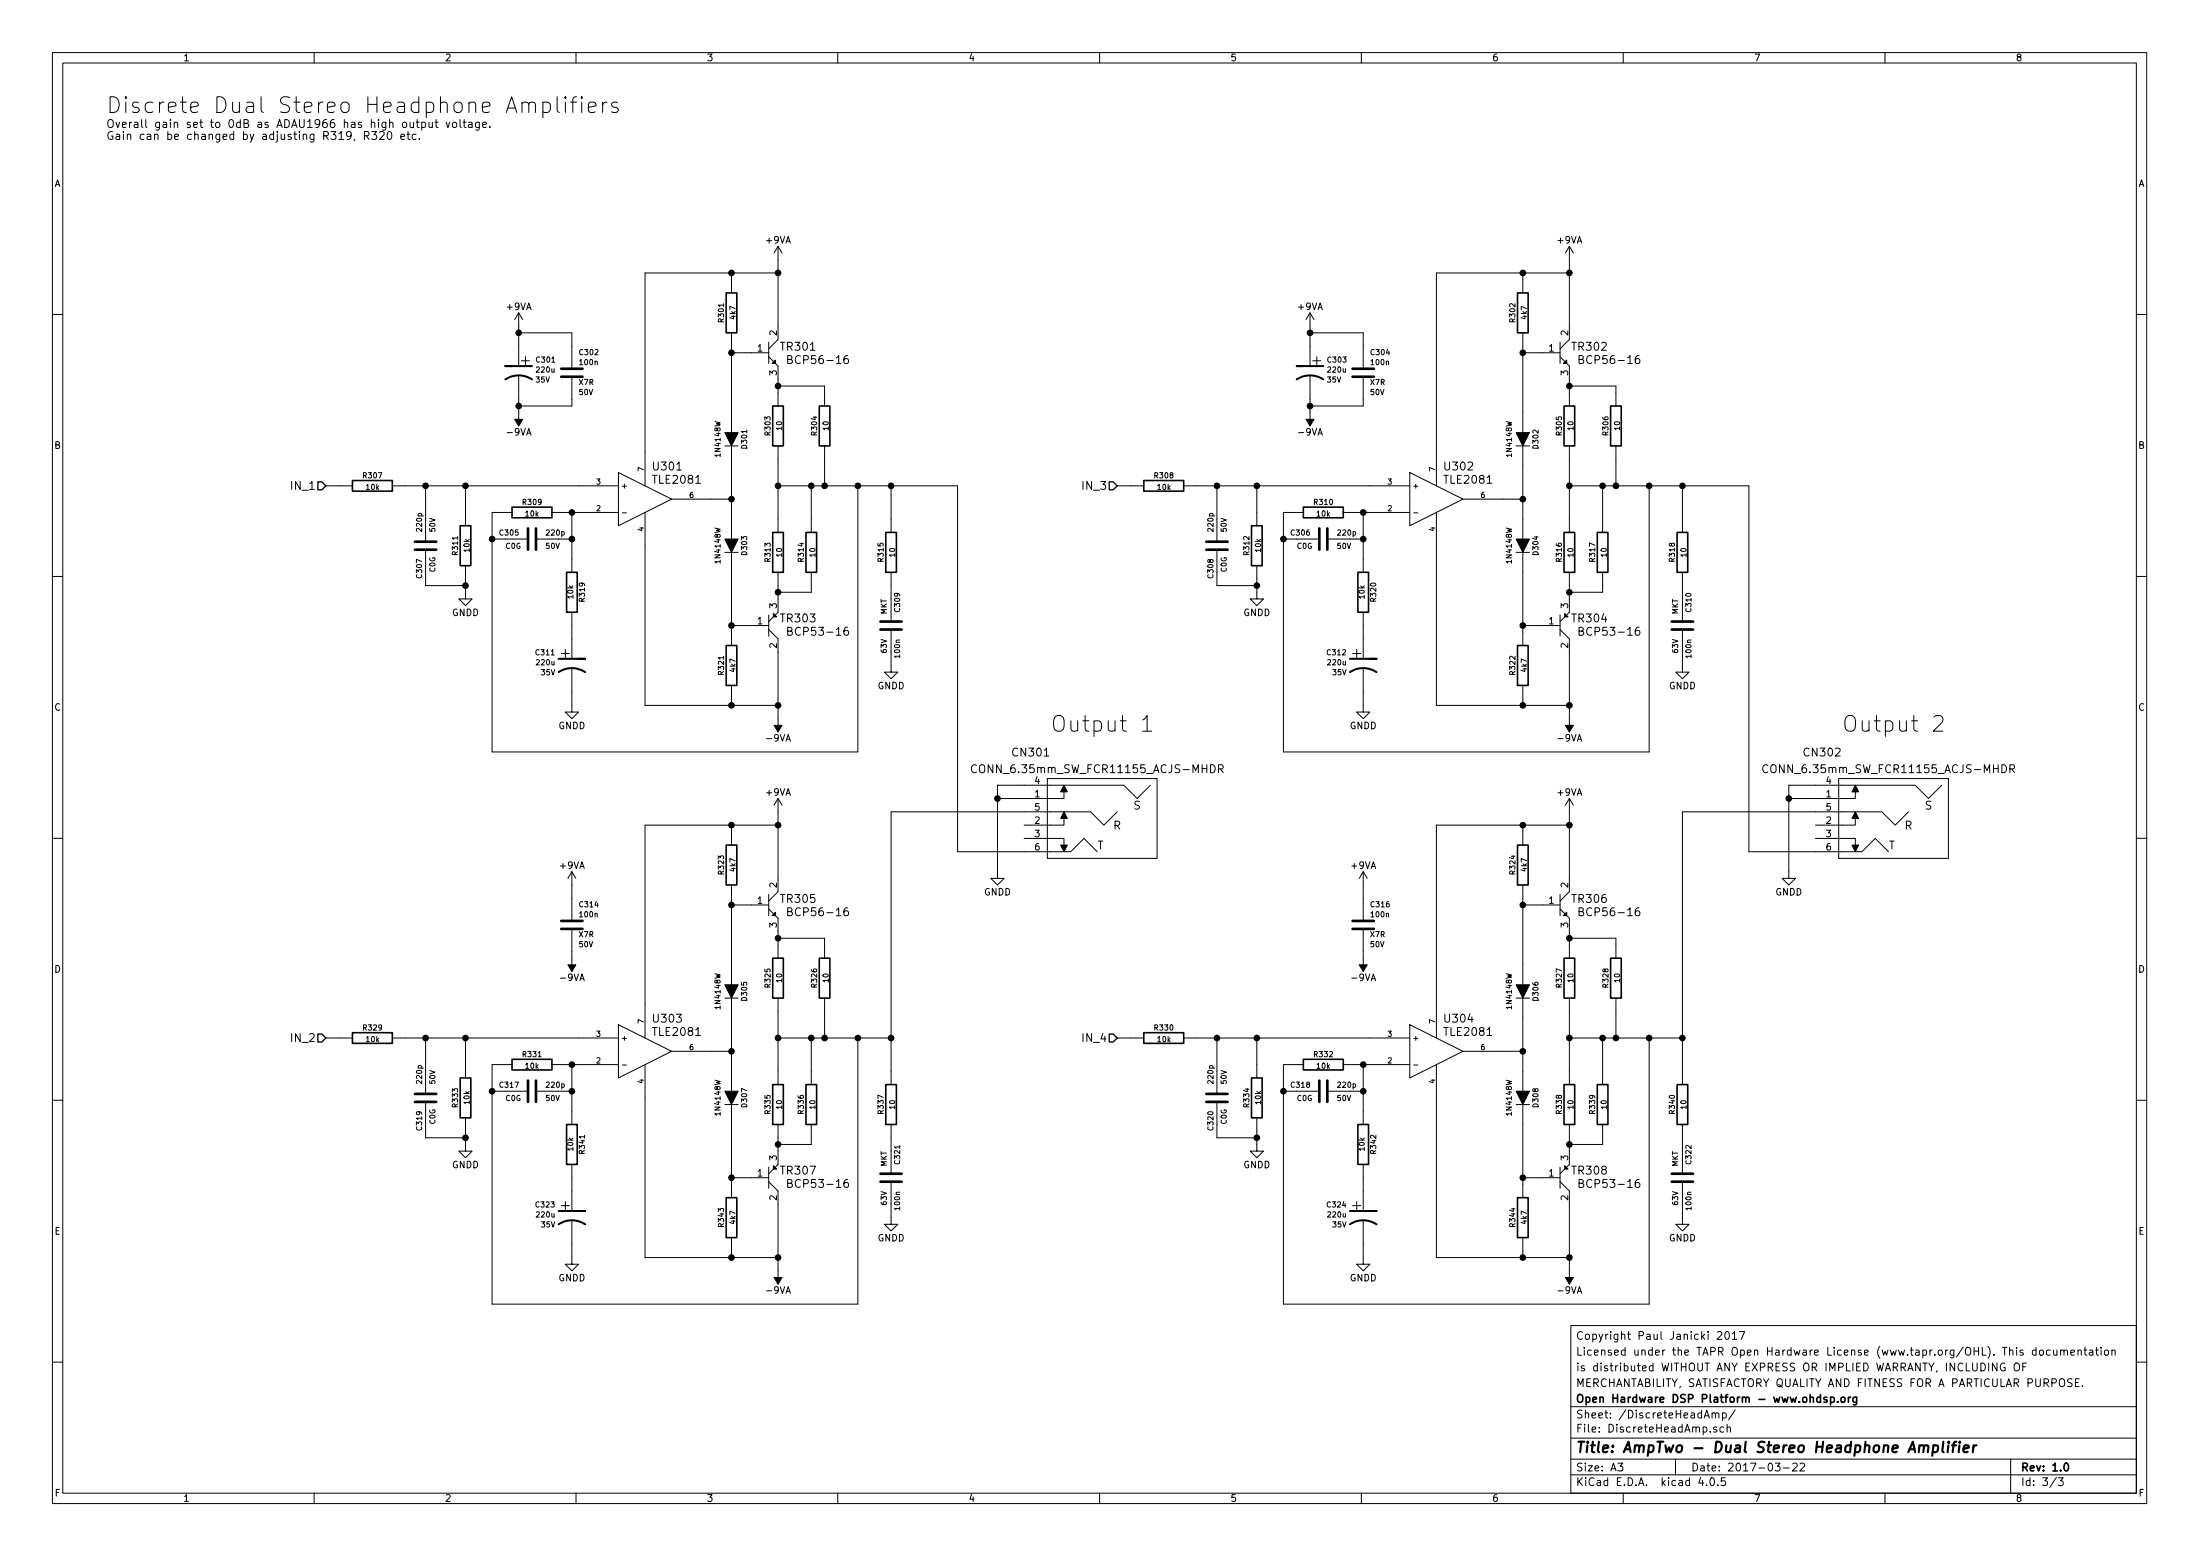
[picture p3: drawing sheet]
<svg xmlns="http://www.w3.org/2000/svg" width="420mm" height="297mm" viewBox="0 0 420 297" stroke-linecap="round" stroke-linejoin="round" font-family="sans-serif">
<g fill="none" stroke="#000" stroke-width=".19">
<path d="M10 10h400v277h-400zM12 12h396v273.1h-396zM60 10v2M103.7 19.6l.8-.1 .3 .1 .3 .5v.8l-.3 .4-.3 .2-.8-.2M103.7 19.5v3M106.4 18.5v2.6l.2 .2 .2 .2M108 18.5l-.2 .1 .2 .2 .1-.2-.1-.1v.3M108 19.5v2M109 19.5h1.1M110 10v2M110.1 18.5l-.5 .1-.2 .3v2.6M111.1 18.5l-.2 .1 .2 .2 .2-.2-.2-.1v.3"/>
<path d="M111.1 19.5v2M115.1 19.5v2M116 19.5a.73 .73 0 0 0-.9 .6M117.9 19.6l-.7-.1-.3 .1-.1 .3 .1 .4 1 .3 .2 .3-.2 .4-.2 .2-.9-.2M160 10v2M210 10v2M260 10v2M310 10v2M360 10v2M69.6 25.9l.7-.1 .2-.2-.1-.3-.2-.2h-.6v1.5M70 25.9l.5 .7M71 25.1h.9l-.5 .6 .4 .1 .1 .2v.5l-.3 .1h-.4l-.2-.1"/>
<path d="M72.5 25.3l.6-.2 .2 .2 .1 .2-1 1.1h1M74.1 25.3l.2-.2a.81 .81 0 0 1 .5 .8 .81 .81 0 0 1-.5 .7l-.2-.1-.2-.5zM76.6 26.1l.7-.1-.1-.3-.4-.1-.2 .2v.8h.6M77.9 25.1v1.3l.4 .2M79.5 25.7l-.5-.1-.3 .3v.5l.2 .2h.6M79.7 22.8v1.3l.4 .2M80.1 26.5v.1M80.5 23.4l.5-.1 .3 .3v.5l-.2 .2h-.6M80.5 23.3v1.6M81.9 23.3v.8a.38 .38 0 0 0 .7 .1M82.6 23.3v1M83.3 22.8v1.3l.4 .2"/>
<path d="M85.2 23.3l.3 1 .4-1M86.5 23.5l.2-.2 .4 .2 .1 .6-.1 .2h-.4l-.2-.1zM87.9 22.8v1.3l.2 .2M88.6 22.8v1.3l.4 .2M89.5 23.4h.6l.1 .9M90.2 23.7l-.5 .1a.3 .3 0 0 0-.3 .3 .3 .3 0 0 0 .3 .2h.5M91.5 23.3v1.3l-.2 .3-.4-.1M91.5 23.4l-.4-.1-.3 .3v.5l.2 .2h.5M92.2 23.8l.7-.1-.1-.3-.4-.1-.2 .3 .1 .7h.5M93.5 24.2v.1M112.4 20.5l1.4-.3-.1-.6-.9-.1-.3 .1-.1 .3v1.2l.1 .2 .3 .2 .9-.2M99.1 59.7v10.2"/>
<path d="M99.1 59.7l-.8 1.3M99.1 59.7l.7 1.3M139.7 52.1v3.8M148.6 47l-.8 1.3M148.6 47v17.8l-1.8 1.8M148.6 47l.8 1.3M148.6 52.1h-25.4v40.6M250.2 59.7l-.8 1.3M250.2 59.7v10.2M250.2 59.7l.8 1.3M290.8 52.1v3.8M299.7 52.1h-25.4v40.6"/>
<path d="M299.7 47l-.7 1.3M299.7 47v17.8l-1.8 1.8M299.7 47l.8 1.3M10 60h2M99.1 63.5h10.1v6.9M99.1 71.7v9.6M109.2 71.9v5.6h-10.1M139.7 67.3h7.1M139.7 63.5v19.1M146.8 68.1l1.8 1.8v7.6M146.8 65.3v4.1M148.6 73.7h8.9v3.8"/>
<path d="M150.4 68.6l.7-.1 .2-.2-.1-.3-.2-.1h-.6v1.5h.6l.3-.1v-.4l-.3-.3M161.9 67.9l-.4 .1a.99 .99 0 0 0 0 1.4l.5-.1 .1-.6-.4-.2h-.2l-.3 .2M250.2 63.5h10.1v6.9M250.2 71.7v9.6M260.3 71.9v5.6h-10.1M290.8 67.3h7.1M290.8 63.5v19.1M297.9 68.1l1.8 1.8v7.6M297.9 65.3v4.1M299.7 73.7h8.9v3.8M301.6 68.6l.6-.1 .2-.2-.1-.3-.2-.1h-.5v1.5h.6l.3-.3v-.2l-.4-.3M313 67.9l-.4 .1a.99 .99 0 0 0 0 1.4l.5-.1 .1-.6-.3-.2h-.3l-.3 .2"/>
<path d="M408 60h2M62.2 92.7h5.1M74.9 92.7h43.2M81.3 92.7v10.7M88.9 92.7v7.7M105.4 97.8h12.7M109.2 97.8v11.5M118.1 90.2l10.2 5.1-10.2 5.1zM118.9 97.9h.7M123.2 97.8v36.9h25.4M128.3 95.3h11.4M138.4 85.1h2.6"/>
<path d="M139.7 85.1v17.8M148.6 92.7h34.3v69.9h21.6l2.5-2.5 2.5 2.5M148.6 85.1v16.5M154.9 92.7v8.9M157.5 85.1v7.6M163.8 92.7v50.8h-69.8v-45.7h3.8M170.2 92.7v8.9M213.4 92.7h5M226.1 92.7h43.1M232.4 92.7v10.7M240 92.7v7.7M256.5 97.8h12.7"/>
<path d="M260.3 97.8v11.5M269.2 90.2l10.2 5.1-10.2 5.1zM270 97.9h.8M274.3 97.8v36.9h25.4M279.4 95.3h11.4M289.6 85.1h2.5M290.8 85.1v17.8M299.7 92.7h34.3v69.9h21.6l2.5-2.5 2.6 2.5M299.7 85.1v16.5M306.1 92.7v8.9M308.6 85.1v7.6M315 92.7v50.8h-69.9v-45.7h3.8"/>
<path d="M321.3 92.7v8.9M10 110h2M81.3 104.9v6.9h7.6M88.9 108v6.3h1.3l-1.3 1.3-1.3-1.3h1.3M94 102.9h6.8M102.4 102.9h6.8M109.2 116.9v8.9M138.4 105.4h2.6M139.7 119.4h7.1M139.7 105.4v17.8M146.8 117.4v4M148.6 109.3v7.6l-1.8 1.8"/>
<path d="M154.9 109.3v3.8h-6.3M161.9 119.7l-.4 .1a.99 .99 0 0 0 0 1.5l.5-.2 .1-.5-.4-.3h-.2l-.3 .3M170.2 109.3v9.4M232.4 104.9v6.9h7.6M240 108v6.3h1.3l-1.3 1.3-1.2-1.3h1.2M245.1 102.9h6.9M253.5 102.9h6.8M260.3 116.9v8.9M289.6 105.4h2.5M290.8 119.4h7.1M290.8 105.4v17.8M297.9 117.4v4"/>
<path d="M299.7 109.3v7.6l-1.8 1.8M306.1 109.3v3.8h-6.4M313 119.7l-.4 .1a.99 .99 0 0 0 0 1.5l.5-.2 .1-.5-.3-.3h-.3l-.3 .3M321.3 109.3v9.4M408 110h2M109.2 127.5v8.4h-1.3l1.3 1.3 1.3-1.3h-1.3M139.7 130.8v3.9M146.8 120.2l1.8 1.8v17.7M150.4 120.5l.7-.1 .2-.2-.1-.3-.2-.2h-.6v1.6h.6l.3-.2v-.3l-.3-.3M170.2 120.2v8.1h1.2l-1.2 1.3-1.3-1.3h1.3M218.2 137.5l.3-.2 .6-.7v3M218.2 139.6h1.7"/>
<path d="M260.3 127.5v8.4h-1.2l1.2 1.3 1.3-1.3h-1.3M290.8 130.8v3.9M297.9 120.2l1.8 1.8v17.7M301.6 120.5l.6-.1 .2-.2-.1-.3-.2-.2h-.5v1.6h.6l.3-.3v-.2l-.4-.3M321.3 120.2v8.1h1.3l-1.3 1.3-1.3-1.3h1.3M369.3 136.9l.5-.3h.7a.84 .84 0 0 1 .4 1.3l-1.7 1.7h1.9M139.7 157.5v3.8M148.6 152.4v17.8l-1.8 1.8M148.6 157.5h-25.4v40.7M148.6 152.4l-.8 1.3M148.6 152.4l.8 1.3M186.5 146.1a.72 .72 0 0 0-1 .5 .72 .72 0 0 0 .7 .9l.3-.1"/>
<path d="M200 148.6h21v15.3h-21zM203.2 156.2v1.3h-7.6M203.2 151.2v1.2h-12.7M213.4 155l-2.6 2.5-2.5-2.5h-38.1v52M219.7 149.9l-2.5 2.5-2.6-2.5h-24.1v17.8h-1.3l1.3 1.2 1.3-1.2h-1.3M232.7 146.8l.8-.1 .1-.2-.1-.4-.2-.1h-.6v1.5M233.1 146.8l.5 .7M290.8 157.5v3.8M299.7 157.5h-25.4v40.7M299.7 152.4v17.8l-1.8 1.8M299.7 152.4l-.7 1.3M299.7 152.4l.8 1.3"/>
<path d="M337.6 146.1a.72 .72 0 0 0-1 .5 .72 .72 0 0 0 .7 .9l.3-.1M351.2 148.6h20.9v15.3h-20.9zM354.3 156.2v1.3h-7.6M354.3 151.2v1.2h-12.7M364.5 155l-2.6 2.5-2.5-2.5h-38.1v52M370.8 149.9l-2.5 2.5-2.5-2.5h-24.2v17.8h-1.2l1.2 1.2 1.3-1.2h-1.3M383.8 146.8l.8-.1 .1-.2v-.4l-.3-.1h-.6v1.5M384.2 146.8l.5 .7M10 160h2M109.2 166.4v9.4M109.2 177.3v8.2M109.2 166.4l-.7 1.3"/>
<path d="M109.2 166.4l.8 1.3M139.7 168.9v19.1M139.7 172.8h7.1M146.8 173.5l1.8 1.8v7.6M146.8 170.7v4.1M148.6 179.1h8.9v3.8M150.4 174h.7l.2-.3-.1-.3-.2-.1h-.6v1.5h.6l.3-.1v-.4l-.3-.3M161.9 173.3l-.4 .1a.99 .99 0 0 0 0 1.4l.5-.1 .1-.5-.4-.3h-.2l-.3 .3M195.6 160.1h7.6v1.2M260.3 166.4v9.4M260.3 177.3v8.2M260.3 166.4l-.7 1.3"/>
<path d="M260.3 166.4l.8 1.3M290.8 172.8h7.1M290.8 168.9v19.1M297.9 173.5l1.8 1.8v7.6M297.9 170.7v4.1M299.7 179.1h8.9v3.8M301.6 174h.6l.2-.3-.1-.3-.2-.1h-.5v1.5h.6l.3-.3v-.2l-.4-.3M313 173.3l-.4 .1a.99 .99 0 0 0 0 1.4l.5-.1 .1-.5-.3-.3h-.3l-.3 .3M346.7 160.1h7.6v1.2M408 160h2M62.2 198.2h5.1M74.9 198.2h43.2"/>
<path d="M81.3 198.2v10.6M88.9 198.2v7.6M118.1 195.6l10.2 5.1-10.2 5.1zM138.4 190.5h2.6M139.7 190.5v17.8M148.6 190.5v16.5M148.6 198.2h21.6M154.9 198.2v8.8M157.5 190.5v7.7M163.8 198.2v50.8h-69.8v-45.8h3.8M213.4 198.2h5M226.1 198.2h43.1"/>
<path d="M232.4 198.2v10.6M240 198.2v7.6M269.2 195.6l10.2 5.1-10.2 5.1zM289.6 190.5h2.5M290.8 190.5v17.8M299.7 198.2h21.6M299.7 190.5v16.5M306.1 198.2v8.8M308.6 190.5v7.7M315 198.2v50.8h-69.9v-45.8h3.8M10 210h2M81.3 210.3v6.9h7.6"/>
<path d="M88.9 213.4v6.3h1.3l-1.3 1.3-1.3-1.3h1.3M94 208.3h6.8M102.4 208.3h6.8M105.4 203.2h12.7M109.2 203.2v11.5M118.9 203.3h.7M123.2 203.2v36.9h25.4M128.3 200.7h11.4M138.4 210.9h2.6M139.7 210.9v17.7M148.6 214.7v7.6l-1.8 1.8M154.9 214.7v3.8h-6.3"/>
<path d="M170.2 214.7v9.4M232.4 210.3v6.9h7.6M240 213.4v6.3h1.3l-1.3 1.3-1.2-1.3h1.2M245.1 208.3h6.9M253.5 208.3h6.8M256.5 203.2h12.7M260.3 203.2v11.5M270 203.3h.8M274.3 203.2v36.9h25.4M279.4 200.7h11.4M289.6 210.9h2.5M290.8 210.9v17.7"/>
<path d="M299.7 214.7v7.6l-1.8 1.8M306.1 214.7v3.8h-6.4M321.3 214.7v9.4M408 210h2M109.2 233v8.3h-1.3l1.3 1.3 1.3-1.3h-1.3M109.2 222.3v8.9M139.7 236.3v3.8M139.7 224.8h7.1M146.8 225.6l1.8 1.8v17.7M146.8 222.8v4.1M150.4 225.9l.7-.1 .2-.2-.1-.3-.2-.1h-.6v1.5h.6l.3-.2v-.3l-.3-.3M161.9 225.2h-.4a.99 .99 0 0 0 0 1.5l.5-.2 .1-.5-.4-.3h-.2l-.3 .3"/>
<path d="M170.2 225.6v8.1h1.2l-1.2 1.3-1.3-1.3h1.3M260.3 233v8.3h-1.2l1.2 1.3 1.3-1.3h-1.3M260.3 222.3v8.9M290.8 224.8h7.1M290.8 236.3v3.8M297.9 225.6l1.8 1.8v17.7M297.9 222.8v4.1M301.6 225.9l.6-.1 .2-.2-.1-.3-.2-.1h-.5v1.5h.6l.3-.3v-.2l-.4-.3M313 225.2h-.4a.99 .99 0 0 0 0 1.5l.5-.2 .1-.5-.3-.3h-.3l-.3 .3M321.3 225.6v8.1h1.3l-1.3 1.3-1.3-1.3h1.3M300 253h108v32.1h-108zM328 254.3l.6-.1 .3 .4-1 1.1h1"/>
<path d="M329.6 254.3l.2-.1a.81 .81 0 0 1 .6 .6 .81 .81 0 0 1-.3 .8l-.2 .1a.79 .79 0 0 1-.3-1.4zM330.8 254.6l.5-.4v1.5M330.8 255.7h.9M332.2 254.2h1l-.7 1.5M388.8 257.8l-.4-.1-.3 .3 .1 .6 .2 .1 .4-.1M388.8 257.2v1.5M389.6 257.8l.2-.1 .4 .1 .1 .6-.2 .2-.3 .1-.2-.1zM391.5 257.8l-.4-.1-.3 .3 .1 .6 .2 .1 .4-.1M392.2 257.7l.1 .9 .3 .1 .2-.1M392.8 257.7v1M393.5 257.8l.3-.1 .3 .1 .1 .9M393.5 257.7v1"/>
<path d="M394.2 257.9a.36 .36 0 0 1 .3-.2 .36 .36 0 0 1 .3 .2v.8M395.5 258.2l.7-.1-.1-.3-.4-.1-.2 .2 .1 .7h.5M396.8 257.8l.3-.1 .3 .1 .1 .9M396.8 257.7v1M398 257.7h.6M398.2 257.2v1.3l.4 .2M399.1 257.8h.5l.1 .9M399.7 258.1l-.5 .1-.2 .2 .2 .3 .5-.1M400.2 257.7h.6M400.4 257.2v1.3l.4 .2M401.3 257.2v.2M401.3 257.7v1"/>
<path d="M402 257.8l.2-.1 .4 .1 .1 .6-.1 .2-.4 .1-.2-.1zM403.3 257.8l.2-.1 .4 .1 .1 .9M403.3 257.7v1M10 260h2M300 278.5h108M300 274.5h108M300 268.5h108M309 279.3h.9l-.5 .6 .5 .1v.7l-.2 .1-.7-.1M320 278.5v3M325.5 270.7l.5-1.5 .5 1.5M327 269.8l.2-.1 .4 .1v.9M327 269.7v1"/>
<path d="M327.6 269.9a.36 .36 0 0 1 .3-.2 .36 .36 0 0 1 .4 .2v.8M327.8 272.5a.37 .37 0 0 0-.5 .1v.2l.5 .2 .1 .1-.2 .3-.4-.1M329 269.8l.4-.1 .3 .3-.1 .6h-.6M329 269.7v1.5M329.2 272.5l-.4-.1-.3 .3v.6l.3 .1 .4-.1M329.8 272.5l.2-.1 .4 .1 .1 .9M329.8 271.9v1.5M331.4 269.1l-1.3 2M339 279.3h1l-.6 .6 .5 .1v.7l-.2 .1-.7-.1M342.4 279.5l.6-.2 .2 .4-.9 1.1h.9M343.8 279.5l.6-.2 .3 .4-1 1.1h1M381.4 260.2v1.5l-.9-1.5v1.5"/>
<path d="M382.9 260.3a.7 .7 0 0 0-.9 .7 .7 .7 0 0 0 .9 .6l.1-.5h-.3M384 278.5v6.6M384.7 260.4l.3-.2a.53 .53 0 0 1 .7 .5v.5a.51 .51 0 0 1-.8 .4 1.05 1.05 0 0 1-.2-1.2zM386.3 260.9h.5M387 260.2h-.7v1.5M395.7 263.3l-.6-.1-.2 .3v.3l.8 .3v.5l-.2 .1-.6-.1M396.4 263.9h.5M397.1 263.2h-.7v1.5h.7M397.7 264.6v.1M408 260h2M60 285.1v1.9M110 285.1v1.9"/>
<path d="M160 285.1v1.9M210 285.1v1.9M260 285.1v1.9M300 281.5h108M310 285.1v1.9M324.8 282l-.4 1.1h1M325.9 283.5v.1M326.7 282.3l.2-.2a.81 .81 0 0 1 .6 .6 .81 .81 0 0 1-.3 .8l-.1 .1a.79 .79 0 0 1-.4-1.3zM328.1 283.5v.1M329.5 282.1h-.7l-.1 .7 .2-.1h.5l.2 .3-.1 .5-.2 .1-.6-.1M340.6 280.2h1.1M360 285.1v1.9"/>
<path d="M392.7 282l-1.2 2M393.1 282.1h.9l-.5 .6 .5 .1v.7l-.2 .1-.7-.1"/>
</g>
<g fill="none" stroke="#000" stroke-width=".3">
<path d="M138.7 55.9h2v7.6h-2zM289.8 55.9h2v7.6h-2zM147.6 77.5h2v7.6h-2zM156.5 77.5h2v7.6h-2zM298.7 77.5h2v7.6h-2zM307.6 77.5h2v7.6h-2zM67.3 91.7h7.6v2.1h-7.6zM97.8 96.8h7.6v2h-7.6zM218.4 91.7h7.7v2.1h-7.7zM248.9 96.8h7.6v2h-7.6zM87.9 100.4h2v7.6h-2zM108.2 109.3h2v7.6h-2z"/>
<path d="M147.6 101.6h2v7.7h-2zM153.9 101.6h2.1v7.7h-2.1zM169.2 101.6h2v7.7h-2zM239 100.4h2v7.6h-2zM259.3 109.3h2.1v7.6h-2.1zM298.7 101.6h2v7.7h-2zM305.1 101.6h2v7.7h-2zM320.3 101.6h2v7.7h-2zM138.7 123.2h2v7.6h-2zM289.8 123.2h2v7.6h-2zM138.7 161.3h2v7.6h-2zM289.8 161.3h2v7.6h-2z"/>
<path d="M67.3 197.1h7.6v2.1h-7.6zM147.6 182.9h2v7.6h-2zM156.5 182.9h2v7.6h-2zM218.4 197.1h7.7v2.1h-7.7zM298.7 182.9h2v7.6h-2zM307.6 182.9h2v7.6h-2zM87.9 205.8h2v7.6h-2zM97.8 202.2h7.6v2.1h-7.6zM108.2 214.7h2v7.6h-2zM147.6 207h2v7.7h-2zM153.9 207h2.1v7.7h-2.1zM169.2 207h2v7.7h-2z"/>
<path d="M239 205.8h2v7.6h-2zM248.9 202.2h7.6v2.1h-7.6zM259.3 214.7h2.1v7.6h-2.1zM298.7 207h2v7.7h-2zM305.1 207h2v7.7h-2zM320.3 207h2v7.7h-2zM138.7 228.6h2v7.7h-2zM289.8 228.6h2v7.7h-2zM348.9 266.8a.37 .37 0 0 0-.6 .1l.1 .2 .5 .2 .1 .1-.3 .3-.4-.1M349.6 266.8l.4-.1 .3 .3-.1 .6h-.6M349.6 266.7v1.5M351 267.6v.1"/>
<path d="M351.7 266.8l.2-.1 .4 .1 .1 .6-.2 .2-.3 .1-.2-.1zM353 266.7v1M353.4 266.7l-.4 .3M354.6 266.7l-.1 1.4-.2 .1-.4-.1M354.6 266.8l-.4-.1-.3 .3v.6l.3 .1 .4-.1M394.3 279.5l.2-.2a.81 .81 0 0 1 .6 .6 .81 .81 0 0 1-.3 .8l-.1 .1a.79 .79 0 0 1-.4-1.3z"/>
</g>
<path d="M369.3 276a.65 .65 0 0 1 .8 .1l-.1 .9a.67 .67 0 0 1-.9 .1M369.3 275.9l-.3 2M371.1 275.2l-.2 1.7 .3 .3M372.1 275.9l-.1 1.3M372.2 275.2v.2l.1-.1-.1-.1v.2M372.8 275.9h.8M373.6 275.2l-.3 .1-.2 .2-.2 1.7M374.2 275.9l-.1 1.3M374.3 275.2v.2l.1-.1-.1-.1v.2M375 276.6l1-.2-.1-.4h-.7l-.2 .9 .2 .3 .6-.1M376.9 275.9l-.1 1.3M377.5 275.9l-.4 .1-.2 .3" fill="none" stroke="#000" stroke-width=".41"/>
<path d="M60.7 92h.8l.7 .7-.7 .8h-.8zM211.8 92h.8l.8 .7-.8 .8h-.8zM60.7 197.4h.8l.7 .8-.7 .7h-.8zM211.8 197.4h.8l.8 .8-.8 .7h-.8z" fill="none" stroke="#000" stroke-width=".25"/>
<g fill="none" stroke="#000" stroke-width=".51">
<path d="M107.2 70.4h4.1M107.2 71.9h4.1M258.3 70.4h4.1M258.3 71.9h4.1M79.2 104.9h4.1M79.2 103.4h4.1M100.8 100.9v4M102.4 100.9v4M168.1 118.7h4.1M230.4 104.9h4M230.4 103.4h4M252 100.9v4"/>
<path d="M253.5 100.9v4M319.3 118.7h4M168.1 120.2h4.1M319.3 120.2h4M107.2 175.8h4.1M107.2 177.3h4.1M258.3 175.8h4.1M258.3 177.3h4.1M79.2 210.3h4.1M79.2 208.8h4.1M100.8 206.3v4M102.4 206.3v4"/>
<path d="M230.4 210.3h4M230.4 208.8h4M252 206.3v4M253.5 206.3v4M168.1 224.1h4.1M168.1 225.6h4.1M319.3 224.1h4M319.3 225.6h4"/>
</g>
<path d="M96.5 72.4a4.6 4.6 0 0 1 5.1 0M97.8 69.9h-1.3h5.1M247.6 72.4a4.6 4.6 0 0 1 5.1 0M248.9 69.9h-1.3h5.1M106.7 128.3a4.6 4.6 0 0 1 5.1 0M106.7 125.8h5.1h-1.3M257.8 128.3a4.6 4.6 0 0 1 5.1 0M257.8 125.8h5.1h-1.3M106.7 233.7a4.6 4.6 0 0 1 5.1 0M106.7 231.2h5.1h-1.3M257.8 233.7a4.6 4.6 0 0 1 5.1 0M257.8 231.2h5.1h-1.3" fill="none" stroke="#000" stroke-width=".38"/>
<g fill="#000" stroke="#000" stroke-width=".19">
<path d="M147.4 69.4l.7-.7v.7zM298.6 69.4l.6-.7v.7zM98.3 80h1.5l-.7 1.3zM138.4 82.6h2.6l-1.3 2.5zM249.4 80h1.6l-.8 1.3zM289.6 82.6h2.5l-1.3 2.5zM138.4 102.9h2.6l-1.3 2.5zM147.7 117.1l.6 .7h-.6zM289.6 102.9h2.5l-1.3 2.5zM298.8 117.1l.7 .7h-.7zM147.8 138.5h1.6l-.8 1.2zM299 138.5h1.5l-.8 1.2z"/>
<path d="M203.2 155l.6 1.2h-1.2zM203.2 149.9l.6 1.3h-1.2zM354.3 155l.7 1.2h-1.3zM354.3 149.9l.7 1.3h-1.3zM147.4 174.8l.7-.6v.6zM202.6 161.3h1.2l-.6 1.3zM298.6 174.8l.6-.6v.6zM353.7 161.3h1.3l-.7 1.3zM108.5 184.2h1.5l-.8 1.3zM138.4 188h2.6l-1.3 2.5zM259.6 184.2h1.5l-.8 1.3zM289.6 188h2.5l-1.3 2.5z"/>
<path d="M138.4 208.3h2.6l-1.3 2.6zM289.6 208.3h2.5l-1.3 2.6zM147.7 222.5l.6 .7h-.6zM298.8 222.5l.7 .7h-.7zM147.8 243.9h1.6l-.8 1.2zM299 243.9h1.5l-.8 1.2z"/>
</g>
<g fill="#000" stroke="#000" stroke-width=".25">
<circle cx="139.7" cy="52.1" r=".51"/>
<circle cx="148.6" cy="52.1" r=".51"/>
<circle cx="290.8" cy="52.1" r=".51"/>
<circle cx="299.7" cy="52.1" r=".51"/>
<circle cx="99.1" cy="63.5" r=".51"/>
<circle cx="99.1" cy="77.5" r=".51"/>
<circle cx="139.7" cy="67.3" r=".51"/>
<circle cx="148.6" cy="73.7" r=".51"/>
<circle cx="250.2" cy="63.5" r=".51"/>
<circle cx="250.2" cy="77.5" r=".51"/>
<circle cx="290.8" cy="67.3" r=".51"/>
<circle cx="299.7" cy="73.7" r=".51"/>
<circle cx="81.3" cy="92.7" r=".51"/>
<circle cx="88.9" cy="92.7" r=".51"/>
<circle cx="109.2" cy="97.8" r=".51"/>
<circle cx="139.7" cy="95.3" r=".51"/>
<circle cx="148.6" cy="92.7" r=".51"/>
<circle cx="154.9" cy="92.7" r=".51"/>
<circle cx="157.5" cy="92.7" r=".51"/>
<circle cx="163.8" cy="92.7" r=".51"/>
<circle cx="170.2" cy="92.7" r=".51"/>
<circle cx="232.4" cy="92.7" r=".51"/>
<circle cx="240" cy="92.7" r=".51"/>
<circle cx="260.3" cy="97.8" r=".51"/>
<circle cx="290.8" cy="95.3" r=".51"/>
<circle cx="299.7" cy="92.7" r=".51"/>
<circle cx="306.1" cy="92.7" r=".51"/>
<circle cx="308.6" cy="92.7" r=".51"/>
<circle cx="315" cy="92.7" r=".51"/>
<circle cx="321.3" cy="92.7" r=".51"/>
<circle cx="88.9" cy="111.8" r=".51"/>
<circle cx="94" cy="102.9" r=".51"/>
<circle cx="109.2" cy="102.9" r=".51"/>
<circle cx="139.7" cy="119.4" r=".51"/>
<circle cx="148.6" cy="113.1" r=".51"/>
<circle cx="240" cy="111.8" r=".51"/>
<circle cx="245.1" cy="102.9" r=".51"/>
<circle cx="260.3" cy="102.9" r=".51"/>
<circle cx="290.8" cy="119.4" r=".51"/>
<circle cx="299.7" cy="113.1" r=".51"/>
<circle cx="139.7" cy="134.7" r=".51"/>
<circle cx="148.6" cy="134.7" r=".51"/>
<circle cx="290.8" cy="134.7" r=".51"/>
<circle cx="299.7" cy="134.7" r=".51"/>
<circle cx="139.7" cy="157.5" r=".51"/>
<circle cx="148.6" cy="157.5" r=".51"/>
<circle cx="190.5" cy="152.4" r=".51"/>
<circle cx="290.8" cy="157.5" r=".51"/>
<circle cx="299.7" cy="157.5" r=".51"/>
<circle cx="341.6" cy="152.4" r=".51"/>
<circle cx="139.7" cy="172.8" r=".51"/>
<circle cx="148.6" cy="179.1" r=".51"/>
<circle cx="290.8" cy="172.8" r=".51"/>
<circle cx="299.7" cy="179.1" r=".51"/>
<circle cx="81.3" cy="198.2" r=".51"/>
<circle cx="88.9" cy="198.2" r=".51"/>
<circle cx="148.6" cy="198.2" r=".51"/>
<circle cx="154.9" cy="198.2" r=".51"/>
<circle cx="157.5" cy="198.2" r=".51"/>
<circle cx="163.8" cy="198.2" r=".51"/>
<circle cx="170.2" cy="198.2" r=".51"/>
<circle cx="232.4" cy="198.2" r=".51"/>
<circle cx="240" cy="198.2" r=".51"/>
<circle cx="299.7" cy="198.2" r=".51"/>
<circle cx="306.1" cy="198.2" r=".51"/>
<circle cx="308.6" cy="198.2" r=".51"/>
<circle cx="315" cy="198.2" r=".51"/>
<circle cx="321.3" cy="198.2" r=".51"/>
<circle cx="88.9" cy="217.2" r=".51"/>
<circle cx="94" cy="208.3" r=".51"/>
<circle cx="109.2" cy="208.3" r=".51"/>
<circle cx="109.2" cy="203.2" r=".51"/>
<circle cx="139.7" cy="200.7" r=".51"/>
<circle cx="148.6" cy="218.5" r=".51"/>
<circle cx="240" cy="217.2" r=".51"/>
<circle cx="245.1" cy="208.3" r=".51"/>
<circle cx="260.3" cy="203.2" r=".51"/>
<circle cx="260.3" cy="208.3" r=".51"/>
<circle cx="290.8" cy="200.7" r=".51"/>
<circle cx="299.7" cy="218.5" r=".51"/>
<circle cx="139.7" cy="224.8" r=".51"/>
<circle cx="290.8" cy="224.8" r=".51"/>
<circle cx="139.7" cy="240.1" r=".51"/>
<circle cx="148.6" cy="240.1" r=".51"/>
<circle cx="290.8" cy="240.1" r=".51"/>
<circle cx="299.7" cy="240.1" r=".51"/>
</g>
<g font-size="4.2">
<text x="20.3" y="21.6">Discrete Dual Stereo Headphone Amplifiers</text>
<text x="200.7" y="139.7">Output 1</text>
<text x="351.8" y="139.7">Output 2</text>
</g>
<g font-size="2.8">
<text x="99.5" y="69.7">+</text>
<text x="250.6" y="69.7">+</text>
<text x="107.1" y="125.6">+</text>
<text x="258.3" y="125.6">+</text>
<text x="107.1" y="231">+</text>
<text x="258.3" y="231">+</text>
<text x="301" y="277.3">Title: AmpTwo - Dual Stereo Headphone Amplifier</text>
</g>
<g font-size="2.1">
<text x="20.3" y="24.4">Overall gain set to 0dB as ADAU1966 has high output voltage.</text>
<text x="20.3" y="26.7">Gain can be changed by adjusting R319, R320 etc.</text>
<text x="149.2" y="66.9">TR301</text>
<text x="151.6" y="69.5">BCP5616</text>
<text x="300.4" y="66.9">TR302</text>
<text x="302.7" y="69.5">BCP5616</text>
<text x="124.9" y="89.8">U301</text>
<text x="276" y="89.8">U302</text>
<text x="55.8" y="93.5">IN_1</text>
<text x="124.9" y="92.3">TLE2081</text>
<text x="207" y="93.5">IN_3</text>
<text x="276" y="92.3">TLE2081</text>
<text x="149.2" y="118.8">TR303</text>
<text x="300.4" y="118.8">TR304</text>
<text x="151.6" y="121.3">BCP5316</text>
<text x="302.7" y="121.3">BCP5316</text>
<text x="186.9" y="147.6">CONN_6.35mm_SW_FCR11155_ACJS-MHDR</text>
<text x="193.5" y="144.4">CN301</text>
<text x="338" y="147.6">CONN_6.35mm_SW_FCR11155_ACJS-MHDR</text>
<text x="344.7" y="144.4">CN302</text>
<text x="216.5" y="154.5">S</text>
<text x="367.6" y="154.5">S</text>
<text x="212.6" y="158.4">R</text>
<text x="363.7" y="158.4">R</text>
<text x="209.5" y="162.2">T</text>
<text x="360.7" y="162.2">T</text>
<text x="149.2" y="172.4">TR305</text>
<text x="300.4" y="172.4">TR306</text>
<text x="151.6" y="174.9">BCP5616</text>
<text x="302.7" y="174.9">BCP5616</text>
<text x="124.9" y="197.8">TLE2081</text>
<text x="124.9" y="195.2">U303</text>
<text x="276" y="197.8">TLE2081</text>
<text x="276" y="195.2">U304</text>
<text x="55.8" y="198.9">IN_2</text>
<text x="207" y="198.9">IN_4</text>
<text x="149.2" y="224.2">TR307</text>
<text x="151.6" y="226.8">BCP5316</text>
<text x="300.4" y="224.2">TR308</text>
<text x="302.7" y="226.8">BCP5316</text>
<text x="301" y="255.8">Copyright Paul Janicki 2017</text>
<text x="301" y="261.8">is distributed WITHOUT ANY EXPRESS OR IMPLIED WARRANTY, INCLUDING OF</text>
<text x="301" y="258.8">Licensed under the TAPR Open Hardware License (www.tapr.org/OHL). This documentation</text>
<text x="301" y="267.8">Open Hardware DSP Platform - www.ohdsp.org</text>
<text x="301" y="264.8">MERCHANTABILITY, SATISFACTORY QUALITY AND FITNESS FOR A PARTICULAR PURPOSE.</text>
<text x="301" y="273.5">File: DiscreteHeadAmp.sch</text>
<text x="301" y="270.8">Sheet: /DiscreteHeadAmp/</text>
<text x="301" y="280.9">Size: A3</text>
<text x="323" y="280.9">Date: 2017-03-22</text>
<text x="386" y="280.9">Rev: 1.0</text>
<text x="301" y="283.7">KiCad E.D.A. kicad 4.0.5</text>
<text x="386" y="283.7">Id: 3/3</text>
</g>
<g font-size="1.8">
<text x="35" y="11.7">1</text>
<text x="85" y="11.7">2</text>
<text x="135" y="11.7">3</text>
<text x="185" y="11.7">4</text>
<text x="235" y="11.7">5</text>
<text x="285" y="11.7">6</text>
<text x="335" y="11.7">7</text>
<text x="385" y="11.7">8</text>
<text x="10.4" y="35.7">A</text>
<text x="408.4" y="35.7">A</text>
<text x="146.4" y="46.5">+9VA</text>
<text x="297.5" y="46.5">+9VA</text>
<text x="96.8" y="59.2">+9VA</text>
<text x="248" y="59.2">+9VA</text>
<text x="148.3" y="64" transform="rotate(-90 148.3 64)">2</text>
<text x="299.5" y="64" transform="rotate(-90 299.5 64)">2</text>
<text x="144.7" y="67.1">1</text>
<text x="148.3" y="71.6" transform="rotate(-90 148.3 71.6)">3</text>
<text x="295.8" y="67.1">1</text>
<text x="299.5" y="71.6" transform="rotate(-90 299.5 71.6)">3</text>
<text x="97.1" y="83.1">-9VA</text>
<text x="248.2" y="83.1">-9VA</text>
<text x="10.4" y="85.7">B</text>
<text x="408.4" y="85.7">B</text>
<text x="86.3" y="117.6">GNDD</text>
<text x="144.7" y="119.2">1</text>
<text x="148.3" y="116.1" transform="rotate(-90 148.3 116.1)">3</text>
<text x="237.4" y="117.6">GNDD</text>
<text x="295.8" y="119.2">1</text>
<text x="299.5" y="116.1" transform="rotate(-90 299.5 116.1)">3</text>
<text x="148.3" y="123.7" transform="rotate(-90 148.3 123.7)">2</text>
<text x="299.5" y="123.7" transform="rotate(-90 299.5 123.7)">2</text>
<text x="167.6" y="131.6">GNDD</text>
<text x="318.7" y="131.6">GNDD</text>
<text x="10.4" y="135.7">C</text>
<text x="408.4" y="135.7">C</text>
<text x="106.6" y="139.2">GNDD</text>
<text x="146.6" y="141.5">-9VA</text>
<text x="257.8" y="139.2">GNDD</text>
<text x="297.7" y="141.5">-9VA</text>
<text x="197.6" y="149.6">4</text>
<text x="348.8" y="149.6">4</text>
<text x="146.4" y="151.9">+9VA</text>
<text x="197.6" y="152.2">1</text>
<text x="197.6" y="154.7">5</text>
<text x="297.5" y="151.9">+9VA</text>
<text x="348.8" y="152.2">1</text>
<text x="348.8" y="154.7">5</text>
<text x="197.6" y="157.3">2</text>
<text x="197.6" y="159.8">3</text>
<text x="348.8" y="157.3">2</text>
<text x="348.8" y="159.8">3</text>
<text x="107" y="165.8">+9VA</text>
<text x="197.6" y="162.3">6</text>
<text x="258.1" y="165.8">+9VA</text>
<text x="348.8" y="162.3">6</text>
<text x="144.7" y="172.5">1</text>
<text x="148.3" y="169.4" transform="rotate(-90 148.3 169.4)">2</text>
<text x="187.9" y="170.9">GNDD</text>
<text x="295.8" y="172.5">1</text>
<text x="299.5" y="169.4" transform="rotate(-90 299.5 169.4)">2</text>
<text x="339" y="170.9">GNDD</text>
<text x="148.3" y="177" transform="rotate(-90 148.3 177)">3</text>
<text x="299.5" y="177" transform="rotate(-90 299.5 177)">3</text>
<text x="10.4" y="185.7">D</text>
<text x="408.4" y="185.7">D</text>
<text x="107.2" y="187.3">-9VA</text>
<text x="258.3" y="187.3">-9VA</text>
<text x="148.3" y="221.5" transform="rotate(-90 148.3 221.5)">3</text>
<text x="299.5" y="221.5" transform="rotate(-90 299.5 221.5)">3</text>
<text x="86.3" y="223">GNDD</text>
<text x="144.7" y="224.6">1</text>
<text x="237.4" y="223">GNDD</text>
<text x="295.8" y="224.6">1</text>
<text x="148.3" y="229.1" transform="rotate(-90 148.3 229.1)">2</text>
<text x="299.5" y="229.1" transform="rotate(-90 299.5 229.1)">2</text>
<text x="10.4" y="235.7">E</text>
<text x="167.6" y="237">GNDD</text>
<text x="318.7" y="237">GNDD</text>
<text x="408.4" y="235.7">E</text>
<text x="106.6" y="244.6">GNDD</text>
<text x="257.8" y="244.6">GNDD</text>
<text x="146.6" y="247">-9VA</text>
<text x="297.7" y="247">-9VA</text>
<text x="10.5" y="285.7">F</text>
<text x="35" y="286.7">1</text>
<text x="85" y="286.7">2</text>
<text x="135" y="286.7">3</text>
<text x="185" y="286.7">4</text>
<text x="235" y="286.7">5</text>
<text x="285" y="286.7">6</text>
<text x="335" y="286.7">7</text>
<text x="385" y="286.7">8</text>
<text x="408.5" y="285.7">F</text>
</g>
<g font-size="1.4">
<text x="138.3" y="61.4" transform="rotate(-90 138.3 61.4)">R301</text>
<text x="140.5" y="60.9" transform="rotate(-90 140.5 60.9)">4k7</text>
<text x="289.4" y="61.4" transform="rotate(-90 289.4 61.4)">R302</text>
<text x="291.6" y="60.9" transform="rotate(-90 291.6 60.9)">4k7</text>
<text x="102.5" y="69.2">C301</text>
<text x="102.5" y="71.1">220u</text>
<text x="110.8" y="67.8">C302</text>
<text x="110.8" y="69.7">100n</text>
<text x="253.6" y="69.2">C303</text>
<text x="253.7" y="71.1">220u</text>
<text x="261.9" y="67.8">C304</text>
<text x="261.9" y="69.7">100n</text>
<text x="102.4" y="73">35V</text>
<text x="110.6" y="73.5">X7R</text>
<text x="110.6" y="75.4">50V</text>
<text x="253.5" y="73">35V</text>
<text x="261.7" y="73.5">X7R</text>
<text x="261.8" y="75.4">50V</text>
<text x="147.1" y="83" transform="rotate(-90 147.1 83)">R303</text>
<text x="149.4" y="82.1" transform="rotate(-90 149.4 82.1)">10</text>
<text x="156" y="83" transform="rotate(-90 156 83)">R304</text>
<text x="158.2" y="82.1" transform="rotate(-90 158.2 82.1)">10</text>
<text x="298.3" y="83" transform="rotate(-90 298.3 83)">R305</text>
<text x="300.5" y="82.1" transform="rotate(-90 300.5 82.1)">10</text>
<text x="307.2" y="83" transform="rotate(-90 307.2 83)">R306</text>
<text x="309.4" y="82.1" transform="rotate(-90 309.4 82.1)">10</text>
<text x="122.9" y="90" transform="rotate(-90 122.9 90)">7</text>
<text x="137.6" y="87" transform="rotate(-90 137.6 87)">1N4148W</text>
<text x="142.7" y="85.5" transform="rotate(-90 142.7 85.5)">D301</text>
<text x="274.1" y="90" transform="rotate(-90 274.1 90)">7</text>
<text x="288.7" y="87" transform="rotate(-90 288.7 87)">1N4148W</text>
<text x="293.8" y="85.5" transform="rotate(-90 293.8 85.5)">D302</text>
<text x="69.4" y="91.3">R307</text>
<text x="70" y="93.5">10k</text>
<text x="113.9" y="92.5">3</text>
<text x="118.6" y="93.3">+</text>
<text x="131.7" y="95">6</text>
<text x="220.6" y="91.3">R308</text>
<text x="221.1" y="93.5">10k</text>
<text x="265" y="92.5">3</text>
<text x="269.7" y="93.3">+</text>
<text x="282.8" y="95">6</text>
<text x="80.6" y="101.3" transform="rotate(-90 80.6 101.3)">220p</text>
<text x="83.1" y="101.5" transform="rotate(-90 83.1 101.5)">50V</text>
<text x="99.9" y="96.4">R309</text>
<text x="100.4" y="98.6">10k</text>
<text x="113.9" y="97.6">2</text>
<text x="122.9" y="101.4" transform="rotate(-90 122.9 101.4)">4</text>
<text x="231.7" y="101.3" transform="rotate(-90 231.7 101.3)">220p</text>
<text x="234.3" y="101.5" transform="rotate(-90 234.3 101.5)">50V</text>
<text x="251.1" y="96.4">R310</text>
<text x="251.5" y="98.6">10k</text>
<text x="265" y="97.6">2</text>
<text x="274.1" y="101.4" transform="rotate(-90 274.1 101.4)">4</text>
<text x="87.5" y="105.9" transform="rotate(-90 87.5 105.9)">R311</text>
<text x="89.7" y="105.3" transform="rotate(-90 89.7 105.3)">10k</text>
<text x="95.5" y="102.2">C305</text>
<text x="96.6" y="104.8">C0G</text>
<text x="104.3" y="104.8">50V</text>
<text x="104.4" y="102.2">220p</text>
<text x="137.6" y="107.3" transform="rotate(-90 137.6 107.3)">1N4148W</text>
<text x="142.7" y="105.9" transform="rotate(-90 142.7 105.9)">D303</text>
<text x="147.1" y="107.1" transform="rotate(-90 147.1 107.1)">R313</text>
<text x="149.4" y="106.3" transform="rotate(-90 149.4 106.3)">10</text>
<text x="153.5" y="107.1" transform="rotate(-90 153.5 107.1)">R314</text>
<text x="155.7" y="106.3" transform="rotate(-90 155.7 106.3)">10</text>
<text x="168.7" y="107.1" transform="rotate(-90 168.7 107.1)">R315</text>
<text x="170.9" y="106.3" transform="rotate(-90 170.9 106.3)">10</text>
<text x="238.6" y="105.9" transform="rotate(-90 238.6 105.9)">R312</text>
<text x="240.8" y="105.3" transform="rotate(-90 240.8 105.3)">10k</text>
<text x="246.7" y="102.2">C306</text>
<text x="247.7" y="104.8">C0G</text>
<text x="255.4" y="104.8">50V</text>
<text x="255.6" y="102.2">220p</text>
<text x="288.7" y="107.3" transform="rotate(-90 288.7 107.3)">1N4148W</text>
<text x="293.8" y="105.9" transform="rotate(-90 293.8 105.9)">D304</text>
<text x="298.3" y="107.1" transform="rotate(-90 298.3 107.1)">R316</text>
<text x="300.5" y="106.3" transform="rotate(-90 300.5 106.3)">10</text>
<text x="304.6" y="107.1" transform="rotate(-90 304.6 107.1)">R317</text>
<text x="306.8" y="106.3" transform="rotate(-90 306.8 106.3)">10</text>
<text x="319.9" y="107.1" transform="rotate(-90 319.9 107.1)">R318</text>
<text x="322.1" y="106.3" transform="rotate(-90 322.1 106.3)">10</text>
<text x="80.6" y="110.2" transform="rotate(-90 80.6 110.2)">C307</text>
<text x="83.1" y="109.2" transform="rotate(-90 83.1 109.2)">C0G</text>
<text x="231.7" y="110.2" transform="rotate(-90 231.7 110.2)">C308</text>
<text x="234.3" y="109.2" transform="rotate(-90 234.3 109.2)">C0G</text>
<text x="109.5" y="114.2" transform="rotate(-90 109.5 114.2)">10k</text>
<text x="111.7" y="114.7" transform="rotate(-90 111.7 114.7)">R319</text>
<text x="169.3" y="117.3" transform="rotate(-90 169.3 117.3)">MKT</text>
<text x="171.9" y="116.7" transform="rotate(-90 171.9 116.7)">C309</text>
<text x="260.6" y="114.2" transform="rotate(-90 260.6 114.2)">10k</text>
<text x="262.8" y="114.7" transform="rotate(-90 262.8 114.7)">R320</text>
<text x="320.5" y="117.3" transform="rotate(-90 320.5 117.3)">MKT</text>
<text x="323" y="116.7" transform="rotate(-90 323 116.7)">C310</text>
<text x="102.4" y="125.1">C311</text>
<text x="169.3" y="124.6" transform="rotate(-90 169.3 124.6)">63V</text>
<text x="171.9" y="125.5" transform="rotate(-90 171.9 125.5)">100n</text>
<text x="253.5" y="125.1">C312</text>
<text x="320.5" y="124.6" transform="rotate(-90 320.5 124.6)">63V</text>
<text x="323" y="125.5" transform="rotate(-90 323 125.5)">100n</text>
<text x="102.5" y="127">220u</text>
<text x="103.4" y="128.9">35V</text>
<text x="138.3" y="128.7" transform="rotate(-90 138.3 128.7)">R321</text>
<text x="140.5" y="128.2" transform="rotate(-90 140.5 128.2)">4k7</text>
<text x="253.7" y="127">220u</text>
<text x="254.5" y="128.9">35V</text>
<text x="289.4" y="128.7" transform="rotate(-90 289.4 128.7)">R322</text>
<text x="291.6" y="128.2" transform="rotate(-90 291.6 128.2)">4k7</text>
<text x="138.3" y="166.8" transform="rotate(-90 138.3 166.8)">R323</text>
<text x="140.5" y="166.3" transform="rotate(-90 140.5 166.3)">4k7</text>
<text x="289.4" y="166.8" transform="rotate(-90 289.4 166.8)">R324</text>
<text x="291.6" y="166.3" transform="rotate(-90 291.6 166.3)">4k7</text>
<text x="110.8" y="173.2">C314</text>
<text x="261.9" y="173.2">C316</text>
<text x="110.6" y="178.9">X7R</text>
<text x="110.8" y="175.1">100n</text>
<text x="261.7" y="178.9">X7R</text>
<text x="261.9" y="175.1">100n</text>
<text x="110.6" y="180.8">50V</text>
<text x="261.8" y="180.8">50V</text>
<text x="142.7" y="190.9" transform="rotate(-90 142.7 190.9)">D305</text>
<text x="147.1" y="188.4" transform="rotate(-90 147.1 188.4)">R325</text>
<text x="149.4" y="187.5" transform="rotate(-90 149.4 187.5)">10</text>
<text x="156" y="188.4" transform="rotate(-90 156 188.4)">R326</text>
<text x="158.2" y="187.5" transform="rotate(-90 158.2 187.5)">10</text>
<text x="293.8" y="190.9" transform="rotate(-90 293.8 190.9)">D306</text>
<text x="298.3" y="188.4" transform="rotate(-90 298.3 188.4)">R327</text>
<text x="300.5" y="187.5" transform="rotate(-90 300.5 187.5)">10</text>
<text x="307.2" y="188.4" transform="rotate(-90 307.2 188.4)">R328</text>
<text x="309.4" y="187.5" transform="rotate(-90 309.4 187.5)">10</text>
<text x="69.4" y="196.7">R329</text>
<text x="113.9" y="197.9">3</text>
<text x="122.9" y="195.4" transform="rotate(-90 122.9 195.4)">7</text>
<text x="137.6" y="192.4" transform="rotate(-90 137.6 192.4)">1N4148W</text>
<text x="220.6" y="196.7">R330</text>
<text x="265" y="197.9">3</text>
<text x="274.1" y="195.4" transform="rotate(-90 274.1 195.4)">7</text>
<text x="288.7" y="192.4" transform="rotate(-90 288.7 192.4)">1N4148W</text>
<text x="70" y="198.9">10k</text>
<text x="99.9" y="201.8">R331</text>
<text x="100.4" y="204">10k</text>
<text x="113.9" y="203">2</text>
<text x="118.6" y="198.7">+</text>
<text x="131.7" y="200.4">6</text>
<text x="221.1" y="198.9">10k</text>
<text x="251.1" y="201.8">R332</text>
<text x="251.5" y="204">10k</text>
<text x="265" y="203">2</text>
<text x="269.7" y="198.7">+</text>
<text x="282.8" y="200.4">6</text>
<text x="80.6" y="206.7" transform="rotate(-90 80.6 206.7)">220p</text>
<text x="83.1" y="206.9" transform="rotate(-90 83.1 206.9)">50V</text>
<text x="95.5" y="207.6">C317</text>
<text x="104.4" y="207.6">220p</text>
<text x="122.9" y="206.8" transform="rotate(-90 122.9 206.8)">4</text>
<text x="231.7" y="206.7" transform="rotate(-90 231.7 206.7)">220p</text>
<text x="234.3" y="206.9" transform="rotate(-90 234.3 206.9)">50V</text>
<text x="246.7" y="207.6">C318</text>
<text x="255.6" y="207.6">220p</text>
<text x="274.1" y="206.8" transform="rotate(-90 274.1 206.8)">4</text>
<text x="80.6" y="215.7" transform="rotate(-90 80.6 215.7)">C319</text>
<text x="83.1" y="214.6" transform="rotate(-90 83.1 214.6)">C0G</text>
<text x="87.5" y="211.3" transform="rotate(-90 87.5 211.3)">R333</text>
<text x="89.7" y="210.7" transform="rotate(-90 89.7 210.7)">10k</text>
<text x="96.6" y="210.2">C0G</text>
<text x="104.3" y="210.2">50V</text>
<text x="137.6" y="212.7" transform="rotate(-90 137.6 212.7)">1N4148W</text>
<text x="142.7" y="211.3" transform="rotate(-90 142.7 211.3)">D307</text>
<text x="147.1" y="212.5" transform="rotate(-90 147.1 212.5)">R335</text>
<text x="149.4" y="211.7" transform="rotate(-90 149.4 211.7)">10</text>
<text x="153.5" y="212.5" transform="rotate(-90 153.5 212.5)">R336</text>
<text x="155.7" y="211.7" transform="rotate(-90 155.7 211.7)">10</text>
<text x="168.7" y="212.5" transform="rotate(-90 168.7 212.5)">R337</text>
<text x="170.9" y="211.7" transform="rotate(-90 170.9 211.7)">10</text>
<text x="231.7" y="215.7" transform="rotate(-90 231.7 215.7)">C320</text>
<text x="234.3" y="214.6" transform="rotate(-90 234.3 214.6)">C0G</text>
<text x="238.6" y="211.3" transform="rotate(-90 238.6 211.3)">R334</text>
<text x="240.8" y="210.7" transform="rotate(-90 240.8 210.7)">10k</text>
<text x="247.7" y="210.2">C0G</text>
<text x="255.4" y="210.2">50V</text>
<text x="288.7" y="212.7" transform="rotate(-90 288.7 212.7)">1N4148W</text>
<text x="293.8" y="211.3" transform="rotate(-90 293.8 211.3)">D308</text>
<text x="298.3" y="212.5" transform="rotate(-90 298.3 212.5)">R338</text>
<text x="300.5" y="211.7" transform="rotate(-90 300.5 211.7)">10</text>
<text x="304.6" y="212.5" transform="rotate(-90 304.6 212.5)">R339</text>
<text x="306.8" y="211.7" transform="rotate(-90 306.8 211.7)">10</text>
<text x="319.9" y="212.5" transform="rotate(-90 319.9 212.5)">R340</text>
<text x="322.1" y="211.7" transform="rotate(-90 322.1 211.7)">10</text>
<text x="109.5" y="219.6" transform="rotate(-90 109.5 219.6)">10k</text>
<text x="111.7" y="220.2" transform="rotate(-90 111.7 220.2)">R341</text>
<text x="260.6" y="219.6" transform="rotate(-90 260.6 219.6)">10k</text>
<text x="262.8" y="220.2" transform="rotate(-90 262.8 220.2)">R342</text>
<text x="169.3" y="222.7" transform="rotate(-90 169.3 222.7)">MKT</text>
<text x="171.9" y="222.1" transform="rotate(-90 171.9 222.1)">C321</text>
<text x="320.5" y="222.7" transform="rotate(-90 320.5 222.7)">MKT</text>
<text x="323" y="222.1" transform="rotate(-90 323 222.1)">C322</text>
<text x="102.4" y="230.5">C323</text>
<text x="102.5" y="232.4">220u</text>
<text x="140.5" y="233.6" transform="rotate(-90 140.5 233.6)">4k7</text>
<text x="169.3" y="230" transform="rotate(-90 169.3 230)">63V</text>
<text x="171.9" y="230.9" transform="rotate(-90 171.9 230.9)">100n</text>
<text x="253.5" y="230.5">C324</text>
<text x="253.7" y="232.4">220u</text>
<text x="291.6" y="233.6" transform="rotate(-90 291.6 233.6)">4k7</text>
<text x="320.5" y="230" transform="rotate(-90 320.5 230)">63V</text>
<text x="323" y="230.9" transform="rotate(-90 323 230.9)">100n</text>
<text x="103.4" y="234.3">35V</text>
<text x="138.3" y="234.1" transform="rotate(-90 138.3 234.1)">R343</text>
<text x="254.5" y="234.3">35V</text>
<text x="289.4" y="234.1" transform="rotate(-90 289.4 234.1)">R344</text>
</g>
</svg>
